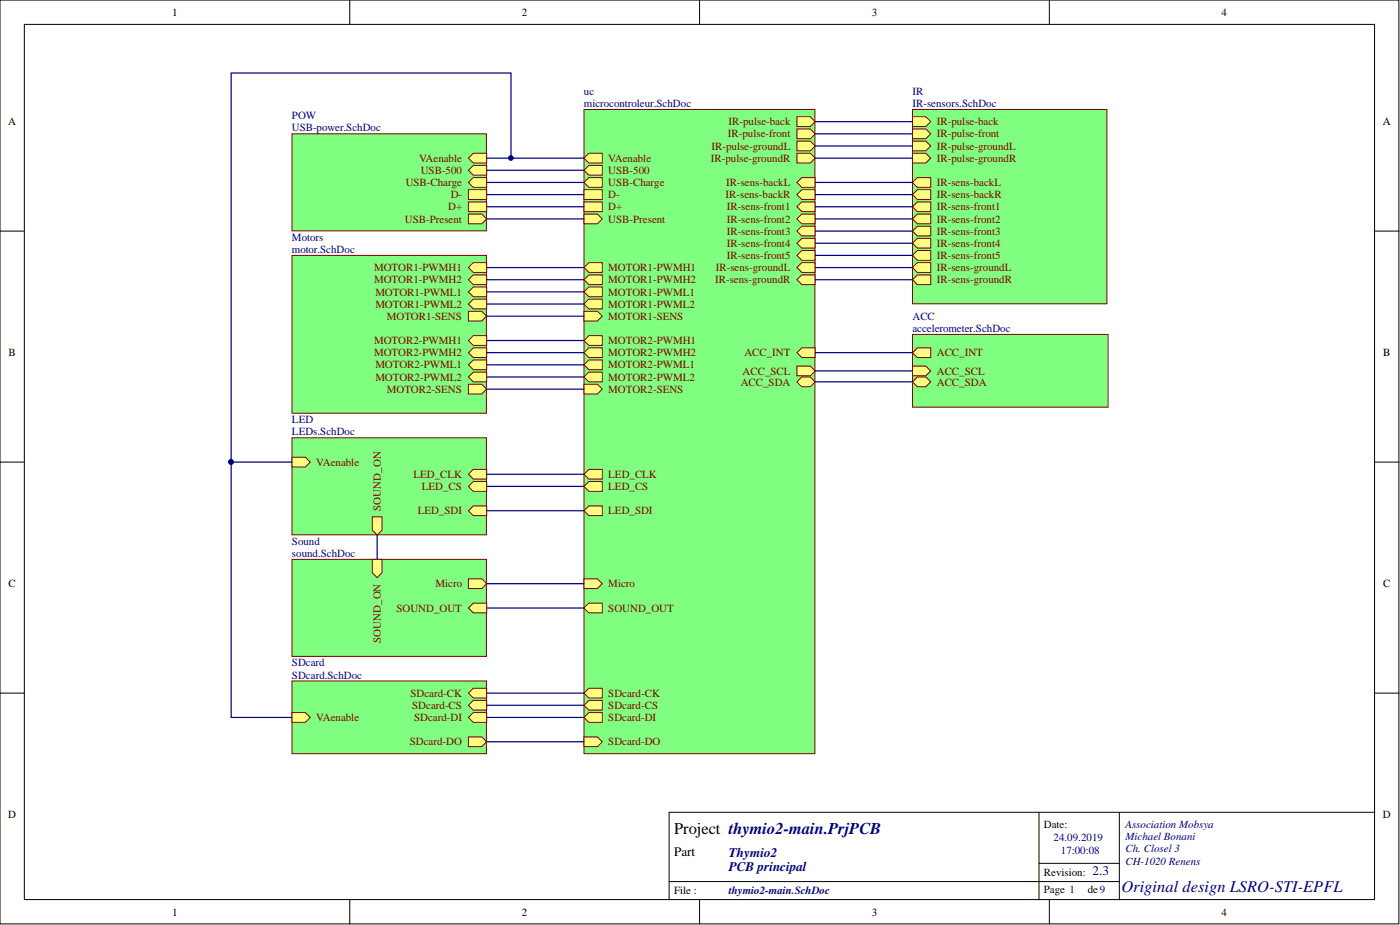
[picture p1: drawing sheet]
<svg xmlns="http://www.w3.org/2000/svg" width="292mm" height="193mm" viewBox="0 0 292 193" stroke-linecap="round" stroke-linejoin="round" font-family="sans-serif">
<g fill="#fff" stroke="#000" stroke-width=".21">
<path d="M0 0h291.9v192.7h-291.9z"/>
<path d="M5.1 5.1h281.7v182.6h-281.7z"/>
</g>
<g fill="none" stroke="#000" stroke-width=".21">
<path d="M73 0v5.1M146 0v5.1M218.9 0v5.1M0 48.2h5.1M286.8 48.2h5.1M0 96.4h5.1M286.8 96.4h5.1M0 144.6h5.1M286.8 144.6h5.1M216.8 169.5v18.2M233.5 169.5v18.2M286.8 169.5h-147.2v18.2"/>
<path d="M73 187.7v5.1M139.6 183.9h93.9M146 187.7v5.1M216.8 180.1h16.7M218.9 187.7v5.1"/>
</g>
<path d="M121.8 22.8h48.2v134.4h-48.2z" fill="#80ff80" stroke="#800000" stroke-width=".21"/>
<path d="M166.3 73.6l1-1h2.8v2h-2.8z" fill-rule="evenodd" fill="#ffff80"/>
<path d="M166.3 73.6l1-1h2.8v2h-2.8z" fill="none" stroke="#800000" stroke-width=".21"/>
<path d="M166.3 76.4h2.8l1 1-1 1h-2.8z" fill-rule="evenodd" fill="#ffff80"/>
<path d="M166.3 76.4h2.8l1 1-1 1h-2.8z" fill="none" stroke="#800000" stroke-width=".21"/>
<path d="M166.3 79.7l1-1.1h1.8l1 1.1-1 1h-1.8z" fill-rule="evenodd" fill="#ffff80"/>
<path d="M166.3 79.7l1-1.1h1.8l1 1.1-1 1h-1.8z" fill="none" stroke="#800000" stroke-width=".21"/>
<path d="M166.3 24.4h2.8l1 1-1 1h-2.8z" fill-rule="evenodd" fill="#ffff80"/>
<path d="M166.3 24.4h2.8l1 1-1 1h-2.8z" fill="none" stroke="#800000" stroke-width=".21"/>
<path d="M166.3 26.9h2.8l1 1-1 1h-2.8z" fill-rule="evenodd" fill="#ffff80"/>
<path d="M166.3 26.9h2.8l1 1-1 1h-2.8z" fill="none" stroke="#800000" stroke-width=".21"/>
<path d="M166.3 29.4h2.8l1 1.1-1 1h-2.8z" fill-rule="evenodd" fill="#ffff80"/>
<path d="M166.3 29.4h2.8l1 1.1-1 1h-2.8z" fill="none" stroke="#800000" stroke-width=".21"/>
<path d="M166.3 32h2.8l1 1-1 1h-2.8z" fill-rule="evenodd" fill="#ffff80"/>
<path d="M166.3 32h2.8l1 1-1 1h-2.8z" fill="none" stroke="#800000" stroke-width=".21"/>
<path d="M166.3 38.1l1-1.1h2.8v2.1h-2.8z" fill-rule="evenodd" fill="#ffff80"/>
<path d="M166.3 38.1l1-1.1h2.8v2.1h-2.8z" fill="none" stroke="#800000" stroke-width=".21"/>
<path d="M166.3 40.6l1-1h2.8v2h-2.8z" fill-rule="evenodd" fill="#ffff80"/>
<path d="M166.3 40.6l1-1h2.8v2h-2.8z" fill="none" stroke="#800000" stroke-width=".21"/>
<path d="M166.3 43.1l1-1h2.8v2h-2.8z" fill-rule="evenodd" fill="#ffff80"/>
<path d="M166.3 43.1l1-1h2.8v2h-2.8z" fill="none" stroke="#800000" stroke-width=".21"/>
<path d="M166.3 45.7l1-1h2.8v2h-2.8z" fill-rule="evenodd" fill="#ffff80"/>
<path d="M166.3 45.7l1-1h2.8v2h-2.8z" fill="none" stroke="#800000" stroke-width=".21"/>
<path d="M166.3 48.2l1-1h2.8v2h-2.8z" fill-rule="evenodd" fill="#ffff80"/>
<path d="M166.3 48.2l1-1h2.8v2h-2.8z" fill="none" stroke="#800000" stroke-width=".21"/>
<path d="M166.3 50.7l1-1h2.8v2.1h-2.8z" fill-rule="evenodd" fill="#ffff80"/>
<path d="M166.3 50.7l1-1h2.8v2.1h-2.8z" fill="none" stroke="#800000" stroke-width=".21"/>
<path d="M166.3 53.3l1-1h2.8v2h-2.8z" fill-rule="evenodd" fill="#ffff80"/>
<path d="M166.3 53.3l1-1h2.8v2h-2.8z" fill="none" stroke="#800000" stroke-width=".21"/>
<path d="M166.3 55.8l1-1h2.8v2h-2.8z" fill-rule="evenodd" fill="#ffff80"/>
<path d="M166.3 55.8l1-1h2.8v2h-2.8z" fill="none" stroke="#800000" stroke-width=".21"/>
<path d="M166.3 58.4l1-1.1h2.8v2.1h-2.8z" fill-rule="evenodd" fill="#ffff80"/>
<path d="M166.3 58.4l1-1.1h2.8v2.1h-2.8z" fill="none" stroke="#800000" stroke-width=".21"/>
<path d="M121.8 55.8l1.1-1h2.8v2h-2.8z" fill-rule="evenodd" fill="#ffff80"/>
<path d="M121.8 55.8l1.1-1h2.8v2h-2.8z" fill="none" stroke="#800000" stroke-width=".21"/>
<path d="M121.8 58.4l1.1-1.1h2.8v2.1h-2.8z" fill-rule="evenodd" fill="#ffff80"/>
<path d="M121.8 58.4l1.1-1.1h2.8v2.1h-2.8z" fill="none" stroke="#800000" stroke-width=".21"/>
<path d="M121.8 60.9l1.1-1h2.8v2h-2.8z" fill-rule="evenodd" fill="#ffff80"/>
<path d="M121.8 60.9l1.1-1h2.8v2h-2.8z" fill="none" stroke="#800000" stroke-width=".21"/>
<path d="M121.8 63.4l1.1-1h2.8v2h-2.8z" fill-rule="evenodd" fill="#ffff80"/>
<path d="M121.8 63.4l1.1-1h2.8v2h-2.8z" fill="none" stroke="#800000" stroke-width=".21"/>
<path d="M121.8 64.9h2.8l1.1 1.1-1.1 1h-2.8z" fill-rule="evenodd" fill="#ffff80"/>
<path d="M121.8 64.9h2.8l1.1 1.1-1.1 1h-2.8z" fill="none" stroke="#800000" stroke-width=".21"/>
<path d="M121.8 71l1.1-1h2.8v2.1h-2.8z" fill-rule="evenodd" fill="#ffff80"/>
<path d="M121.8 71l1.1-1h2.8v2.1h-2.8z" fill="none" stroke="#800000" stroke-width=".21"/>
<path d="M121.8 73.6l1.1-1h2.8v2h-2.8z" fill-rule="evenodd" fill="#ffff80"/>
<path d="M121.8 73.6l1.1-1h2.8v2h-2.8z" fill="none" stroke="#800000" stroke-width=".21"/>
<path d="M121.8 76.1l1.1-1h2.8v2h-2.8z" fill-rule="evenodd" fill="#ffff80"/>
<path d="M121.8 76.1l1.1-1h2.8v2h-2.8z" fill="none" stroke="#800000" stroke-width=".21"/>
<path d="M121.8 78.6l1.1-1h2.8v2.1h-2.8z" fill-rule="evenodd" fill="#ffff80"/>
<path d="M121.8 78.6l1.1-1h2.8v2.1h-2.8z" fill="none" stroke="#800000" stroke-width=".21"/>
<path d="M121.8 80.2h2.8l1.1 1-1.1 1h-2.8z" fill-rule="evenodd" fill="#ffff80"/>
<path d="M121.8 80.2h2.8l1.1 1-1.1 1h-2.8z" fill="none" stroke="#800000" stroke-width=".21"/>
<path d="M121.8 42.1h3.9v2h-3.9z" fill-rule="evenodd" fill="#ffff80"/>
<path d="M121.8 42.1h3.9v2h-3.9z" fill="none" stroke="#800000" stroke-width=".21"/>
<path d="M121.8 39.6h3.9v2h-3.9z" fill-rule="evenodd" fill="#ffff80"/>
<path d="M121.8 39.6h3.9v2h-3.9z" fill="none" stroke="#800000" stroke-width=".21"/>
<path d="M121.8 35.5l1.1-1h2.8v2h-2.8z" fill-rule="evenodd" fill="#ffff80"/>
<path d="M121.8 35.5l1.1-1h2.8v2h-2.8z" fill="none" stroke="#800000" stroke-width=".21"/>
<path d="M121.8 33l1.1-1h2.8v2h-2.8z" fill-rule="evenodd" fill="#ffff80"/>
<path d="M121.8 33l1.1-1h2.8v2h-2.8z" fill="none" stroke="#800000" stroke-width=".21"/>
<path d="M121.8 98.9l1.1-1h2.8v2.1h-2.8z" fill-rule="evenodd" fill="#ffff80"/>
<path d="M121.8 98.9l1.1-1h2.8v2.1h-2.8z" fill="none" stroke="#800000" stroke-width=".21"/>
<path d="M121.8 101.5l1.1-1h2.8v2h-2.8z" fill-rule="evenodd" fill="#ffff80"/>
<path d="M121.8 101.5l1.1-1h2.8v2h-2.8z" fill="none" stroke="#800000" stroke-width=".21"/>
<path d="M121.8 106.5l1.1-1h2.8v2.1h-2.8z" fill-rule="evenodd" fill="#ffff80"/>
<path d="M121.8 106.5l1.1-1h2.8v2.1h-2.8z" fill="none" stroke="#800000" stroke-width=".21"/>
<path d="M121.8 38.1l1.1-1.1h2.8v2.1h-2.8z" fill-rule="evenodd" fill="#ffff80"/>
<path d="M121.8 38.1l1.1-1.1h2.8v2.1h-2.8z" fill="none" stroke="#800000" stroke-width=".21"/>
<path d="M121.8 120.8h2.8l1.1 1-1.1 1h-2.8z" fill-rule="evenodd" fill="#ffff80"/>
<path d="M121.8 120.8h2.8l1.1 1-1.1 1h-2.8z" fill="none" stroke="#800000" stroke-width=".21"/>
<path d="M121.8 126.8l1.1-1h2.8v2.1h-2.8z" fill-rule="evenodd" fill="#ffff80"/>
<path d="M121.8 126.8l1.1-1h2.8v2.1h-2.8z" fill="none" stroke="#800000" stroke-width=".21"/>
<path d="M121.8 144.6l1.1-1h2.8v2h-2.8z" fill-rule="evenodd" fill="#ffff80"/>
<path d="M121.8 144.6l1.1-1h2.8v2h-2.8z" fill="none" stroke="#800000" stroke-width=".21"/>
<path d="M121.8 147.1l1.1-1h2.8v2h-2.8z" fill-rule="evenodd" fill="#ffff80"/>
<path d="M121.8 147.1l1.1-1h2.8v2h-2.8z" fill="none" stroke="#800000" stroke-width=".21"/>
<path d="M121.8 149.7l1.1-1h2.8v2h-2.8z" fill-rule="evenodd" fill="#ffff80"/>
<path d="M121.8 149.7l1.1-1h2.8v2h-2.8z" fill="none" stroke="#800000" stroke-width=".21"/>
<path d="M121.8 153.7h2.8l1.1 1-1.1 1.1h-2.8z" fill-rule="evenodd" fill="#ffff80"/>
<path d="M121.8 153.7h2.8l1.1 1-1.1 1.1h-2.8z" fill="none" stroke="#800000" stroke-width=".21"/>
<path d="M121.8 44.7h2.8l1.1 1-1.1 1h-2.8z" fill-rule="evenodd" fill="#ffff80"/>
<path d="M121.8 44.7h2.8l1.1 1-1.1 1h-2.8z" fill="none" stroke="#800000" stroke-width=".21"/>
<path d="M190.4 22.8h40.5v40.6h-40.5z" fill="#80ff80" stroke="#800000" stroke-width=".21"/>
<path d="M190.4 24.4h2.8l1 1-1 1h-2.8z" fill-rule="evenodd" fill="#ffff80"/>
<path d="M190.4 24.4h2.8l1 1-1 1h-2.8z" fill="none" stroke="#800000" stroke-width=".21"/>
<path d="M190.4 26.9h2.8l1 1-1 1h-2.8z" fill-rule="evenodd" fill="#ffff80"/>
<path d="M190.4 26.9h2.8l1 1-1 1h-2.8z" fill="none" stroke="#800000" stroke-width=".21"/>
<path d="M190.4 29.4h2.8l1 1.1-1 1h-2.8z" fill-rule="evenodd" fill="#ffff80"/>
<path d="M190.4 29.4h2.8l1 1.1-1 1h-2.8z" fill="none" stroke="#800000" stroke-width=".21"/>
<path d="M190.4 32h2.8l1 1-1 1h-2.8z" fill-rule="evenodd" fill="#ffff80"/>
<path d="M190.4 32h2.8l1 1-1 1h-2.8z" fill="none" stroke="#800000" stroke-width=".21"/>
<path d="M190.4 38.1l1-1.1h2.8v2.1h-2.8z" fill-rule="evenodd" fill="#ffff80"/>
<path d="M190.4 38.1l1-1.1h2.8v2.1h-2.8z" fill="none" stroke="#800000" stroke-width=".21"/>
<path d="M190.4 40.6l1-1h2.8v2h-2.8z" fill-rule="evenodd" fill="#ffff80"/>
<path d="M190.4 40.6l1-1h2.8v2h-2.8z" fill="none" stroke="#800000" stroke-width=".21"/>
<path d="M190.4 43.1l1-1h2.8v2h-2.8z" fill-rule="evenodd" fill="#ffff80"/>
<path d="M190.4 43.1l1-1h2.8v2h-2.8z" fill="none" stroke="#800000" stroke-width=".21"/>
<path d="M190.4 45.7l1-1h2.8v2h-2.8z" fill-rule="evenodd" fill="#ffff80"/>
<path d="M190.4 45.7l1-1h2.8v2h-2.8z" fill="none" stroke="#800000" stroke-width=".21"/>
<path d="M190.4 48.2l1-1h2.8v2h-2.8z" fill-rule="evenodd" fill="#ffff80"/>
<path d="M190.4 48.2l1-1h2.8v2h-2.8z" fill="none" stroke="#800000" stroke-width=".21"/>
<path d="M190.4 50.7l1-1h2.8v2.1h-2.8z" fill-rule="evenodd" fill="#ffff80"/>
<path d="M190.4 50.7l1-1h2.8v2.1h-2.8z" fill="none" stroke="#800000" stroke-width=".21"/>
<path d="M190.4 53.3l1-1h2.8v2h-2.8z" fill-rule="evenodd" fill="#ffff80"/>
<path d="M190.4 53.3l1-1h2.8v2h-2.8z" fill="none" stroke="#800000" stroke-width=".21"/>
<path d="M190.4 55.8l1-1h2.8v2h-2.8z" fill-rule="evenodd" fill="#ffff80"/>
<path d="M190.4 55.8l1-1h2.8v2h-2.8z" fill="none" stroke="#800000" stroke-width=".21"/>
<path d="M190.4 58.4l1-1.1h2.8v2.1h-2.8z" fill-rule="evenodd" fill="#ffff80"/>
<path d="M190.4 58.4l1-1.1h2.8v2.1h-2.8z" fill="none" stroke="#800000" stroke-width=".21"/>
<path d="M60.9 27.9h40.6v20.3h-40.6z" fill="#80ff80" stroke="#800000" stroke-width=".21"/>
<path d="M97.7 42.1h3.8v2h-3.8z" fill-rule="evenodd" fill="#ffff80"/>
<path d="M97.7 42.1h3.8v2h-3.8z" fill="none" stroke="#800000" stroke-width=".21"/>
<path d="M97.7 39.6h3.8v2h-3.8z" fill-rule="evenodd" fill="#ffff80"/>
<path d="M97.7 39.6h3.8v2h-3.8z" fill="none" stroke="#800000" stroke-width=".21"/>
<path d="M97.7 35.5l1-1h2.8v2h-2.8z" fill-rule="evenodd" fill="#ffff80"/>
<path d="M97.7 35.5l1-1h2.8v2h-2.8z" fill="none" stroke="#800000" stroke-width=".21"/>
<path d="M97.7 33l1-1h2.8v2h-2.8z" fill-rule="evenodd" fill="#ffff80"/>
<path d="M97.7 33l1-1h2.8v2h-2.8z" fill="none" stroke="#800000" stroke-width=".21"/>
<path d="M97.7 38.1l1-1.1h2.8v2.1h-2.8z" fill-rule="evenodd" fill="#ffff80"/>
<path d="M97.7 38.1l1-1.1h2.8v2.1h-2.8z" fill="none" stroke="#800000" stroke-width=".21"/>
<path d="M97.7 44.7h2.8l1 1-1 1h-2.8z" fill-rule="evenodd" fill="#ffff80"/>
<path d="M97.7 44.7h2.8l1 1-1 1h-2.8z" fill="none" stroke="#800000" stroke-width=".21"/>
<path d="M190.4 69.8h40.8v15.1h-40.8z" fill="#80ff80" stroke="#800000" stroke-width=".21"/>
<path d="M190.4 73.6l1-1h2.8v2h-2.8z" fill-rule="evenodd" fill="#ffff80"/>
<path d="M190.4 73.6l1-1h2.8v2h-2.8z" fill="none" stroke="#800000" stroke-width=".21"/>
<path d="M190.4 76.4h2.8l1 1-1 1h-2.8z" fill-rule="evenodd" fill="#ffff80"/>
<path d="M190.4 76.4h2.8l1 1-1 1h-2.8z" fill="none" stroke="#800000" stroke-width=".21"/>
<path d="M190.4 79.7l1-1.1h1.8l1 1.1-1 1h-1.8z" fill-rule="evenodd" fill="#ffff80"/>
<path d="M190.4 79.7l1-1.1h1.8l1 1.1-1 1h-1.8z" fill="none" stroke="#800000" stroke-width=".21"/>
<path d="M170.1 73.6h20.3M170.1 77.4h20.3M170.1 79.7h20.3" fill="none" stroke="#000080" stroke-width=".25"/>
<path d="M60.9 91.3h40.6v20.3h-40.6z" fill="#80ff80" stroke="#800000" stroke-width=".21"/>
<path d="M97.7 98.9l1-1h2.8v2.1h-2.8z" fill-rule="evenodd" fill="#ffff80"/>
<path d="M97.7 98.9l1-1h2.8v2.1h-2.8z" fill="none" stroke="#800000" stroke-width=".21"/>
<path d="M97.7 101.5l1-1h2.8v2h-2.8z" fill-rule="evenodd" fill="#ffff80"/>
<path d="M97.7 101.5l1-1h2.8v2h-2.8z" fill="none" stroke="#800000" stroke-width=".21"/>
<path d="M97.7 106.5l1-1h2.8v2.1h-2.8z" fill-rule="evenodd" fill="#ffff80"/>
<path d="M97.7 106.5l1-1h2.8v2.1h-2.8z" fill="none" stroke="#800000" stroke-width=".21"/>
<path d="M77.7 107.8h2v2.8l-1 1-1-1z" fill-rule="evenodd" fill="#ffff80"/>
<path d="M77.7 107.8h2v2.8l-1 1-1-1z" fill="none" stroke="#800000" stroke-width=".21"/>
<path d="M60.9 95.4h2.8l1 1-1 1h-2.8z" fill-rule="evenodd" fill="#ffff80"/>
<path d="M60.9 95.4h2.8l1 1-1 1h-2.8z" fill="none" stroke="#800000" stroke-width=".21"/>
<g fill="none" stroke="#000080" stroke-width=".25">
<path d="M170.1 25.4h20.3M170.1 27.9h20.3M170.1 30.5h20.3M170.1 33h20.3M170.1 38.1h20.3M170.1 40.6h20.3M170.1 43.1h20.3M170.1 45.7h20.3M170.1 48.2h20.3M170.1 50.7h20.3M170.1 53.3h20.3M170.1 55.8h20.3"/>
<path d="M170.1 58.4h20.3"/>
</g>
<path d="M60.9 53.3h40.6v32.9h-40.6z" fill="#80ff80" stroke="#800000" stroke-width=".21"/>
<path d="M97.7 55.8l1-1h2.8v2h-2.8z" fill-rule="evenodd" fill="#ffff80"/>
<path d="M97.7 55.8l1-1h2.8v2h-2.8z" fill="none" stroke="#800000" stroke-width=".21"/>
<path d="M97.7 58.4l1-1.1h2.8v2.1h-2.8z" fill-rule="evenodd" fill="#ffff80"/>
<path d="M97.7 58.4l1-1.1h2.8v2.1h-2.8z" fill="none" stroke="#800000" stroke-width=".21"/>
<path d="M97.7 60.9l1-1h2.8v2h-2.8z" fill-rule="evenodd" fill="#ffff80"/>
<path d="M97.7 60.9l1-1h2.8v2h-2.8z" fill="none" stroke="#800000" stroke-width=".21"/>
<path d="M97.7 63.4l1-1h2.8v2h-2.8z" fill-rule="evenodd" fill="#ffff80"/>
<path d="M97.7 63.4l1-1h2.8v2h-2.8z" fill="none" stroke="#800000" stroke-width=".21"/>
<path d="M97.7 64.9h2.8l1 1.1-1 1h-2.8z" fill-rule="evenodd" fill="#ffff80"/>
<path d="M97.7 64.9h2.8l1 1.1-1 1h-2.8z" fill="none" stroke="#800000" stroke-width=".21"/>
<path d="M97.7 71l1-1h2.8v2.1h-2.8z" fill-rule="evenodd" fill="#ffff80"/>
<path d="M97.7 71l1-1h2.8v2.1h-2.8z" fill="none" stroke="#800000" stroke-width=".21"/>
<path d="M97.7 73.6l1-1h2.8v2h-2.8z" fill-rule="evenodd" fill="#ffff80"/>
<path d="M97.7 73.6l1-1h2.8v2h-2.8z" fill="none" stroke="#800000" stroke-width=".21"/>
<path d="M97.7 76.1l1-1h2.8v2h-2.8z" fill-rule="evenodd" fill="#ffff80"/>
<path d="M97.7 76.1l1-1h2.8v2h-2.8z" fill="none" stroke="#800000" stroke-width=".21"/>
<path d="M97.7 78.6l1-1h2.8v2.1h-2.8z" fill-rule="evenodd" fill="#ffff80"/>
<path d="M97.7 78.6l1-1h2.8v2.1h-2.8z" fill="none" stroke="#800000" stroke-width=".21"/>
<path d="M97.7 80.2h2.8l1 1-1 1h-2.8z" fill-rule="evenodd" fill="#ffff80"/>
<path d="M97.7 80.2h2.8l1 1-1 1h-2.8z" fill="none" stroke="#800000" stroke-width=".21"/>
<g fill="none" stroke="#000080" stroke-width=".25">
<path d="M101.5 35.5h20.3M101.5 33h20.3M101.5 55.8h20.3M101.5 58.4h20.3M101.5 43.1h20.3M101.5 40.6h20.3M101.5 60.9h20.3M101.5 63.4h20.3M101.5 66h20.3M101.5 71h20.3M101.5 73.6h20.3M101.5 76.1h20.3"/>
<path d="M101.5 78.6h20.3M101.5 81.2h20.3M101.5 98.9h20.3M101.5 101.5h20.3M101.5 106.5h20.3"/>
</g>
<path d="M60.9 116.7h40.6v20.2h-40.6z" fill="#80ff80" stroke="#800000" stroke-width=".21"/>
<path d="M97.7 120.8h2.8l1 1-1 1h-2.8z" fill-rule="evenodd" fill="#ffff80"/>
<path d="M97.7 120.8h2.8l1 1-1 1h-2.8z" fill="none" stroke="#800000" stroke-width=".21"/>
<path d="M77.7 116.7h2v2.8l-1 1-1-1z" fill-rule="evenodd" fill="#ffff80"/>
<path d="M77.7 116.7h2v2.8l-1 1-1-1z" fill="none" stroke="#800000" stroke-width=".21"/>
<path d="M97.7 126.8l1-1h2.8v2.1h-2.8z" fill-rule="evenodd" fill="#ffff80"/>
<path d="M97.7 126.8l1-1h2.8v2.1h-2.8z" fill="none" stroke="#800000" stroke-width=".21"/>
<path d="M101.5 38.1h20.3M101.5 121.8h20.3" fill="none" stroke="#000080" stroke-width=".25"/>
<path d="M60.9 142.1h40.6v15.1h-40.6z" fill="#80ff80" stroke="#800000" stroke-width=".21"/>
<path d="M97.7 144.6l1-1h2.8v2h-2.8z" fill-rule="evenodd" fill="#ffff80"/>
<path d="M97.7 144.6l1-1h2.8v2h-2.8z" fill="none" stroke="#800000" stroke-width=".21"/>
<path d="M97.7 147.1l1-1h2.8v2h-2.8z" fill-rule="evenodd" fill="#ffff80"/>
<path d="M97.7 147.1l1-1h2.8v2h-2.8z" fill="none" stroke="#800000" stroke-width=".21"/>
<path d="M97.7 149.7l1-1h2.8v2h-2.8z" fill-rule="evenodd" fill="#ffff80"/>
<path d="M97.7 149.7l1-1h2.8v2h-2.8z" fill="none" stroke="#800000" stroke-width=".21"/>
<path d="M97.7 153.7h2.8l1 1-1 1.1h-2.8z" fill-rule="evenodd" fill="#ffff80"/>
<path d="M97.7 153.7h2.8l1 1-1 1.1h-2.8z" fill="none" stroke="#800000" stroke-width=".21"/>
<path d="M60.9 148.7h2.8l1 1-1 1h-2.8z" fill-rule="evenodd" fill="#ffff80"/>
<path d="M60.9 148.7h2.8l1 1-1 1h-2.8z" fill="none" stroke="#800000" stroke-width=".21"/>
<path d="M106.6 33v-17.8h-58.4v81.2h12.7M101.5 45.7h20.3M48.2 96.4v53.3h12.7M78.7 111.6v5.1M101.5 126.8h20.3M101.5 147.1h20.3M101.5 149.7h20.3M101.5 154.7h20.3M101.5 144.6h20.3" fill="none" stroke="#000080" stroke-width=".25"/>
<g fill="#000080" stroke="#000080" stroke-width=".21">
<circle cx="106.6" cy="33" r=".48"/>
<circle cx="48.2" cy="96.4" r=".48"/>
</g>
<text font-size="3.4" x="140.6" y="174">Project thymio2-main.PrjPCB</text>
<text font-size="3.4" fill="#000080" x="234" y="186.1">Original design LSRO-STI-EPFL</text>
<text font-size="2.7" x="140.6" y="178.5">Part</text>
<g font-size="2.7" fill="#000080">
<text x="152.1" y="178.8">Thymio2</text>
<text x="152.1" y="181.8">PCB principal</text>
<text x="228" y="182.6">2.3</text>
</g>
<g font-size="2.3">
<text x="35.9" y="3.3">1</text>
<text x="108.9" y="3.3">2</text>
<text x="181.9" y="3.3">3</text>
<text x="254.9" y="3.3">4</text>
<text x="1.7" y="26.1">A</text>
<text x="288.5" y="26.1">A</text>
<text x="1.8" y="74.3">B</text>
<text x="288.6" y="74.3">B</text>
<text x="1.8" y="122.5">C</text>
<text x="288.6" y="122.5">C</text>
<text x="1.7" y="170.7">D</text>
<text x="217.8" y="172.8">Date:</text>
<text x="288.5" y="170.7">D</text>
<text x="217.8" y="182.6">Revision:</text>
<text x="35.9" y="191">1</text>
<text x="108.9" y="191">2</text>
<text x="140.6" y="186.4">File :</text>
<text x="181.9" y="191">3</text>
<text x="217.8" y="186.2">Page 1</text>
<text x="226.9" y="186.2">de9</text>
<text x="254.9" y="191">4</text>
</g>
<g font-size="2.3" fill="#000080">
<text x="121.8" y="19.8">uc</text>
<text x="121.8" y="22.3">microcontroleur.SchDoc</text>
<text x="190.4" y="19.8">IR</text>
<text x="190.4" y="22.3">IR-sensors.SchDoc</text>
<text x="60.9" y="24.9">POW</text>
<text x="60.9" y="27.4">USB-power.SchDoc</text>
<text x="60.9" y="50.2">Motors</text>
<text x="60.9" y="52.8">motor.SchDoc</text>
<text x="190.4" y="66.7">ACC</text>
<text x="190.4" y="69.3">accelerometer.SchDoc</text>
<text x="60.9" y="88.3">LED</text>
<text x="60.9" y="90.8">LEDs.SchDoc</text>
<text x="60.9" y="113.7">Sound</text>
<text x="60.9" y="116.2">sound.SchDoc</text>
<text x="60.9" y="139">SDcard</text>
<text x="60.9" y="141.6">SDcard.SchDoc</text>
<text x="234.8" y="172.8">Association Mobsya</text>
<text x="219.8" y="175.5">24.09.2019</text>
<text x="221.4" y="178.1">17:00:08</text>
<text x="234.8" y="175.3">Michael Bonani</text>
<text x="234.8" y="177.8">Ch. Closel 3</text>
<text x="234.8" y="180.4">CH-1020 Renens</text>
<text x="152.1" y="186.4">thymio2-main.SchDoc</text>
</g>
<g font-size="2.3" fill="#800000">
<text x="151.9" y="28.7">IR-pulse-front</text>
<text x="152" y="26.1">IR-pulse-back</text>
<text x="195.5" y="26.1">IR-pulse-back</text>
<text x="195.5" y="28.7">IR-pulse-front</text>
<text x="87.4" y="33.7">VAenable</text>
<text x="126.9" y="33.7">VAenable</text>
<text x="148.3" y="33.7">IR-pulse-groundR</text>
<text x="148.5" y="31.2">IR-pulse-groundL</text>
<text x="195.5" y="31.2">IR-pulse-groundL</text>
<text x="195.5" y="33.7">IR-pulse-groundR</text>
<text x="84.7" y="38.8">USB-Charge</text>
<text x="87.8" y="36.3">USB-500</text>
<text x="94" y="41.4">D-</text>
<text x="126.9" y="41.4">D-</text>
<text x="126.9" y="36.3">USB-500</text>
<text x="126.9" y="38.8">USB-Charge</text>
<text x="151.4" y="41.4">IR-sens-backR</text>
<text x="151.5" y="38.8">IR-sens-backL</text>
<text x="195.5" y="38.8">IR-sens-backL</text>
<text x="195.5" y="41.4">IR-sens-backR</text>
<text x="84.5" y="46.4">USB-Present</text>
<text x="93.5" y="43.9">D+</text>
<text x="126.9" y="43.9">D+</text>
<text x="126.9" y="46.4">USB-Present</text>
<text x="151.6" y="43.9">IR-sens-front1</text>
<text x="151.6" y="46.4">IR-sens-front2</text>
<text x="195.5" y="43.9">IR-sens-front1</text>
<text x="195.5" y="46.4">IR-sens-front2</text>
<text x="151.6" y="49">IR-sens-front3</text>
<text x="151.6" y="51.5">IR-sens-front4</text>
<text x="195.5" y="49">IR-sens-front3</text>
<text x="195.5" y="51.5">IR-sens-front4</text>
<text x="78.1" y="56.6">MOTOR1-PWMH1</text>
<text x="78.1" y="59.1">MOTOR1-PWMH2</text>
<text x="126.9" y="56.6">MOTOR1-PWMH1</text>
<text x="126.9" y="59.1">MOTOR1-PWMH2</text>
<text x="149.2" y="59.1">IR-sens-groundR</text>
<text x="149.3" y="56.6">IR-sens-groundL</text>
<text x="151.6" y="54">IR-sens-front5</text>
<text x="195.5" y="54">IR-sens-front5</text>
<text x="195.5" y="56.6">IR-sens-groundL</text>
<text x="195.5" y="59.1">IR-sens-groundR</text>
<text x="78.3" y="61.7">MOTOR1-PWML1</text>
<text x="78.3" y="64.2">MOTOR1-PWML2</text>
<text x="126.9" y="61.7">MOTOR1-PWML1</text>
<text x="126.9" y="64.2">MOTOR1-PWML2</text>
<text x="78.1" y="71.8">MOTOR2-PWMH1</text>
<text x="80.7" y="66.7">MOTOR1-SENS</text>
<text x="126.9" y="66.7">MOTOR1-SENS</text>
<text x="126.9" y="71.8">MOTOR2-PWMH1</text>
<text x="78.1" y="74.3">MOTOR2-PWMH2</text>
<text x="78.3" y="76.9">MOTOR2-PWML1</text>
<text x="126.9" y="74.3">MOTOR2-PWMH2</text>
<text x="126.9" y="76.9">MOTOR2-PWML1</text>
<text x="155.3" y="74.3">ACC_INT</text>
<text x="195.5" y="74.3">ACC_INT</text>
<text x="78.3" y="79.4">MOTOR2-PWML2</text>
<text x="80.7" y="81.9">MOTOR2-SENS</text>
<text x="126.9" y="79.4">MOTOR2-PWML2</text>
<text x="126.9" y="81.9">MOTOR2-SENS</text>
<text x="154.5" y="80.4">ACC_SDA</text>
<text x="154.9" y="78.1">ACC_SCL</text>
<text x="195.5" y="78.1">ACC_SCL</text>
<text x="195.5" y="80.4">ACC_SDA</text>
<text x="66" y="97.2">VAenable</text>
<text x="86.3" y="99.7">LED_CLK</text>
<text x="126.9" y="99.7">LED_CLK</text>
<text x="79.5" y="106.5" transform="rotate(-90 79.5 106.5)">SOUND_ON</text>
<text x="87.2" y="107.3">LED_SDI</text>
<text x="88" y="102.2">LED_CS</text>
<text x="126.9" y="102.2">LED_CS</text>
<text x="126.9" y="107.3">LED_SDI</text>
<text x="90.9" y="122.5">Micro</text>
<text x="126.9" y="122.5">Micro</text>
<text x="82.7" y="127.6">SOUND_OUT</text>
<text x="126.9" y="127.6">SOUND_OUT</text>
<text x="79.5" y="134.1" transform="rotate(-90 79.5 134.1)">SOUND_ON</text>
<text x="85.6" y="145.4">SDcard-CK</text>
<text x="86" y="147.9">SDcard-CS</text>
<text x="126.9" y="145.4">SDcard-CK</text>
<text x="126.9" y="147.9">SDcard-CS</text>
<text x="66" y="150.4">VAenable</text>
<text x="85.5" y="155.5">SDcard-DO</text>
<text x="86.4" y="150.4">SDcard-DI</text>
<text x="126.9" y="150.4">SDcard-DI</text>
<text x="126.9" y="155.5">SDcard-DO</text>
</g>
</svg>
